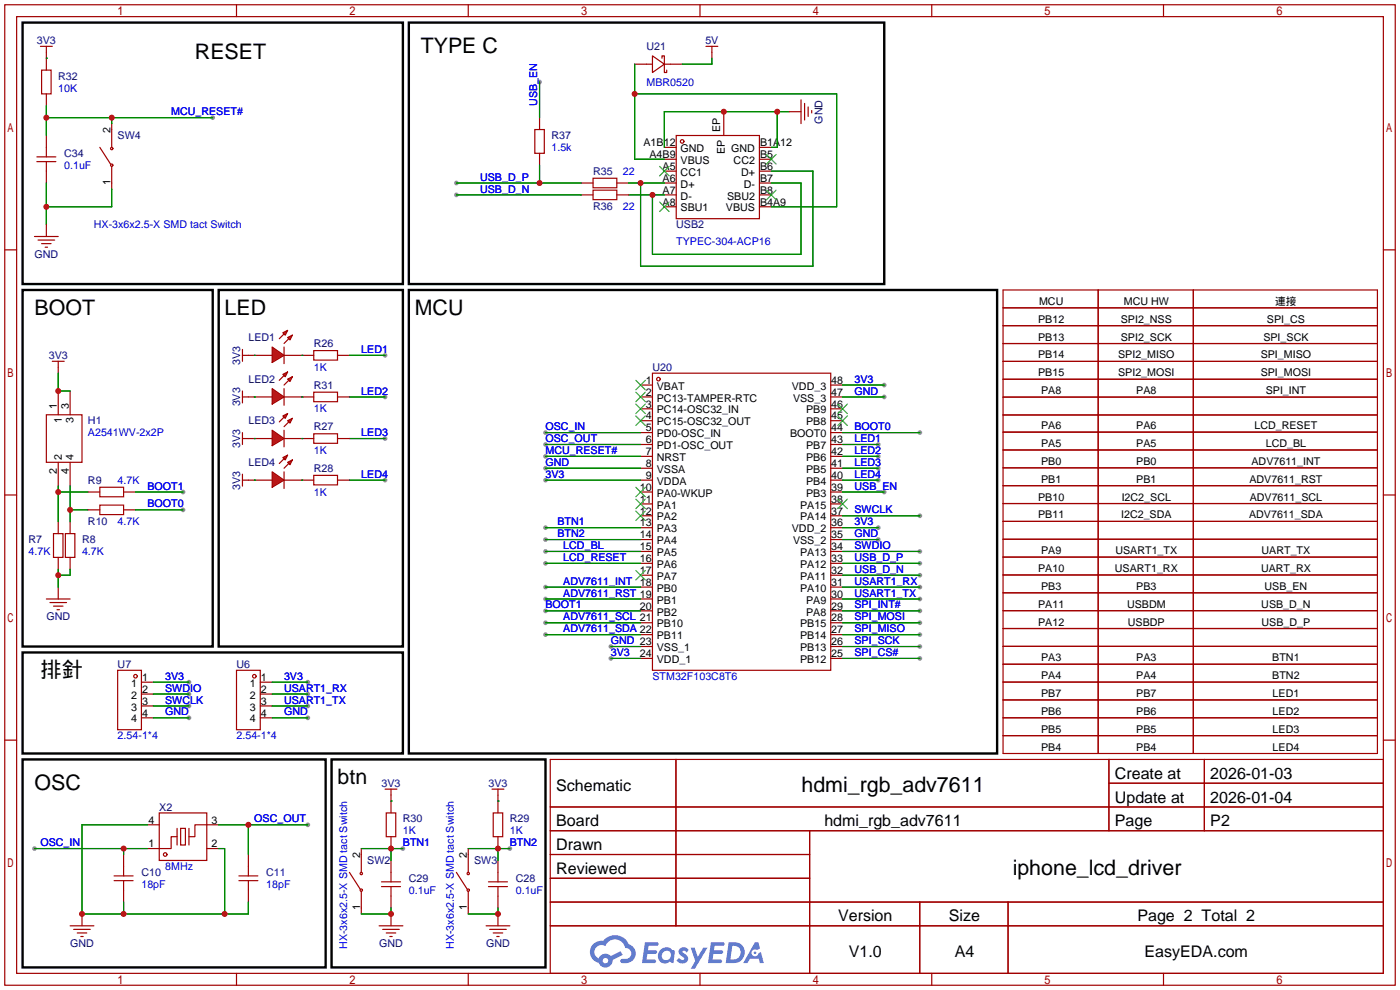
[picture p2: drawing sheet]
<svg xmlns="http://www.w3.org/2000/svg" width="299mm" height="212mm" viewBox="0 0 299 212" stroke-linecap="round" stroke-linejoin="round" font-family="sans-serif">
<g fill="#999">
<circle cx="39.1" cy="109" r=".51"/>
<circle cx="196.6" cy="92.5" r=".51"/>
<circle cx="39.1" cy="105.2" r=".51"/>
<circle cx="116.6" cy="130.6" r=".51"/>
<circle cx="116.6" cy="92.5" r=".51"/>
<circle cx="116.6" cy="95" r=".51"/>
<circle cx="116.6" cy="100.1" r=".51"/>
<circle cx="116.6" cy="102.6" r=".51"/>
<circle cx="130.6" cy="138.2" r=".51"/>
<circle cx="130.6" cy="140.7" r=".51"/>
<circle cx="189" cy="84.8" r=".51"/>
<circle cx="189" cy="82.3" r=".51"/>
<circle cx="187.7" cy="115.3" r=".51"/>
<circle cx="187.7" cy="112.8" r=".51"/>
<circle cx="7.4" cy="181.4" r=".51"/>
<circle cx="65.8" cy="176.3" r=".51"/>
<circle cx="196.6" cy="117.9" r=".51"/>
<circle cx="196.6" cy="110.2" r=".51"/>
<circle cx="196.6" cy="128" r=".51"/>
<circle cx="196.6" cy="125.5" r=".51"/>
<circle cx="65.8" cy="145.8" r=".51"/>
<circle cx="65.8" cy="148.3" r=".51"/>
<circle cx="65.8" cy="150.9" r=".51"/>
<circle cx="65.8" cy="153.4" r=".51"/>
<circle cx="196.6" cy="140.7" r=".51"/>
<circle cx="196.6" cy="138.2" r=".51"/>
<circle cx="196.6" cy="135.6" r=".51"/>
<circle cx="196.6" cy="133.1" r=".51"/>
<circle cx="196.6" cy="130.6" r=".51"/>
<circle cx="116.6" cy="97.5" r=".51"/>
<circle cx="40.4" cy="145.8" r=".51"/>
<circle cx="40.4" cy="153.4" r=".51"/>
<circle cx="40.4" cy="148.3" r=".51"/>
<circle cx="40.4" cy="150.9" r=".51"/>
<circle cx="115.3" cy="17.5" r=".51"/>
<circle cx="97.5" cy="39.1" r=".51"/>
<circle cx="97.5" cy="41.7" r=".51"/>
<circle cx="196.6" cy="122.9" r=".51"/>
<circle cx="196.6" cy="120.4" r=".51"/>
<circle cx="82.3" cy="102.6" r=".51"/>
<circle cx="82.3" cy="75.9" r=".51"/>
<circle cx="82.3" cy="93.7" r=".51"/>
<circle cx="109" cy="181.4" r=".51"/>
<circle cx="86.1" cy="181.4" r=".51"/>
<circle cx="82.3" cy="84.8" r=".51"/>
<circle cx="187.7" cy="102.6" r=".51"/>
<circle cx="187.7" cy="100.1" r=".51"/>
<circle cx="187.7" cy="97.5" r=".51"/>
<circle cx="187.7" cy="95" r=".51"/>
<circle cx="189" cy="105.2" r=".51"/>
<circle cx="45.5" cy="25.1" r=".51"/>
<circle cx="116.6" cy="133.1" r=".51"/>
<circle cx="116.6" cy="135.6" r=".51"/>
<circle cx="116.6" cy="128" r=".51"/>
<circle cx="116.6" cy="125.5" r=".51"/>
<circle cx="116.6" cy="120.4" r=".51"/>
<circle cx="116.6" cy="117.9" r=".51"/>
<circle cx="116.6" cy="112.8" r=".51"/>
<circle cx="116.6" cy="115.3" r=".51"/>
</g>
<g fill="none" stroke="#a10000" stroke-width=".25">
<path d="M1 1h297.2v209.6h-297.2zM3.6 3.6h292.1v204.4h-292.1zM50.5 1v2.6M100.1 1v2.6M149.6 1v2.6M199.1 1v2.6M248.7 1v2.6M1 53.4h2.6M295.7 53.4h2.5M1 105.8h2.6M295.7 105.8h2.5M1 158.2h2.6"/>
<path d="M295.7 158.2h2.5M117.6 162.3h178.1v45.7h-178.1zM117.6 172.5h178.1M117.6 177.5h178.1M144.5 162.3v35.6M173 177.5v30.5M237 162.3v15.2M237 167.4h58.7M257.4 162.3v15.2M117.6 182.6h55.4M117.6 192.8h178.1M117.6 187.7h55.4"/>
<path d="M117.6 197.9h178.1M196.6 192.8v15.2M215.4 192.8v15.2M50.5 208v2.6M100.1 208v2.6M149.6 208v2.6M199.1 208v2.6M248.7 208v2.6"/>
</g>
<g fill="#5487ff">
<path d="M145.3 202.7a1.3 1.3 0 0 1 1.9 .3l-.4 .6a.54 .54 0 0 0-.9-.2l.1 .2a1.34 1.34 0 0 1 .9 1.8 1.47 1.47 0 0 1-2.3-.1l.5-.6 .8 .5a.31 .31 0 0 0 .4-.3 .31 .31 0 0 0-.3-.4 1.12 1.12 0 0 1-.7-1.8z"/>
<path d="M147.6 202.5h.9l.6 2 1.2-2h.9l-2.7 4.6h-.9l1-1.7z"/>
<path d="M137.8 201.4h1.7a1.31 1.31 0 0 1 1.2 .2 .4 .4 0 0 1-.3 .5l-1.8 .1-.1 .9h1.6a.4 .4 0 0 1 .4 .4 .4 .4 0 0 1-.5 .4h-1.6l-.2 1.2h1.4a.46 .46 0 0 1 .5 0 .46 .46 0 0 1 .1 .5l-.4 .2h-2.6z"/>
<path d="M151.9 201.4h1.7a1.32 1.32 0 0 1 1.2 .2 .39 .39 0 0 1-.3 .5l-1.8 .1-.1 .9h1.6a.4 .4 0 0 1 .4 .4 .4 .4 0 0 1-.4 .4h-1.7l-.2 1.2h1.4a.46 .46 0 0 1 .5 0 .46 .46 0 0 1 .1 .5l-.4 .2h-2.6z"/>
<path d="M161.3 201.4h.8l.3 1.3-.6 .4a.75 .75 0 0 0-1.1 .3 .75 .75 0 0 0 .5 1 .75 .75 0 0 0 .9-.7l.5-.2 .6 2.3h-.8l-.3-.9h-1.8l-.5 .9h-1z"/>
<path d="M155.7 201.4l-.6 4.4h1.5a2.27 2.27 0 0 0 2.6-2.2 2.27 2.27 0 0 0-2.7-2.2zM156.5 202.1a1.5 1.5 0 0 1 1.8 1.6 1.5 1.5 0 0 1-1.9 1.4h-.3z"/>
<path d="M141.2 203a1.6 1.6 0 0 0-.3 2.3 1.6 1.6 0 0 0 2.3 .2l.7 .3 .3-2.4-.1-.3-.5-.1a1.58 1.58 0 0 0-2.4 0zM141.8 203.5a.98 .98 0 0 1 1.6 .4 .98 .98 0 0 1-1.1 1.3 .94 .94 0 0 1-.9-.7 .94 .94 0 0 1 .4-1z"/>
<path d="M126.8 201.8a2.37 2.37 0 0 0 1.1 4 1.54 1.54 0 0 0 1.8 1 1.54 1.54 0 0 0 1.2-1.6l2.2-1.1-.5-.8-2 1a1.57 1.57 0 0 0-2.7 .5 1.5 1.5 0 0 1-.7-2.1 1.5 1.5 0 0 1 2.2-.5 2.23 2.23 0 0 1 2.3-1.4 2.23 2.23 0 0 1 2 1.8 1.16 1.16 0 0 1 1.2 1.1 1.16 1.16 0 0 1-1.1 1.2h-.7a.47 .47 0 0 0-.5 .4 .47 .47 0 0 0 .4 .5 2.17 2.17 0 0 0 2.5-.9 2.17 2.17 0 0 0-.3-2.7l-.8-.4a3.2 3.2 0 0 0-5.5-.7l-1.1 .1zM128.8 205.3a.6 .6 0 0 1 1.2 0 .6 .6 0 0 1-1.2 0z"/>
<circle cx="161.4" cy="203.6" r=".28"/>
</g>
<g fill="none" stroke="#a10000" stroke-width=".25">
<path d="M8.6 9.9h2.6M8.9 15h2v5.1h-2zM9.9 9.9v5.1M150.9 9.9h2.5M152.1 9.9v2.5M7.9 34.5h4M7.9 33.5h4M9.9 20.1v2.5M9.9 29v4.5M9.9 34.5v4.6M21.3 31.5l2.3 3.6M23.9 26.4v5.1"/>
<path d="M23.9 35.6v4.8M114.3 27.7h2v5.1h-2zM115.3 25.1v2.6M115.3 32.8v2.5M124.2 39.1h2.5M126.7 38.1h5.1v2h-5.1zM131.8 39.1h2.6M142 31.5h2.5M142 34h2.5M142 36.6h2.5M142 39.1h2.5M144.5 29h17.8v17.7h-17.8z"/>
<path d="M154.7 23.9v5.1M162.3 31.5h2.5M162.3 34h2.5M162.3 36.6h2.5M162.3 39.1h2.5M168.7 23.9h2.5M171.2 21.3v5.1M172 22.1v3.6M172.7 22.9v2M173.5 23.6v.5M7.4 50.5h5M8.1 51.3h3.6"/>
<path d="M8.9 52.1h2M9.7 52.8h.5M9.9 48v2.5M124.2 41.7h2.5M126.7 40.6h5.1v2.1h-5.1zM131.8 41.7h2.6M142 41.7h2.5M142 44.2h2.5M162.3 41.7h2.5M162.3 44.2h2.5M11.2 77.2h2.5M12.4 77.2v2.6"/>
<path d="M51.8 75.9h6.4M51.8 74.7v2.5M60.7 75.9h3.8M60.7 74.2v3.5M139.4 79.8h38.1v63.5h-38.1zM9.9 88.6h7.6v10.2h-7.6zM12.4 83.6v5M12.4 98.8v5.1M15 83.6v5M15 98.8v5.1M136.9 82.3h2.5M136.9 84.8h2.5"/>
<path d="M136.9 87.4h2.5M136.9 89.9h2.5M136.9 92.5h2.5M136.9 95h2.5M136.9 97.5h2.5M177.5 82.3h2.6M177.5 84.8h2.6M177.5 87.4h2.6M177.5 89.9h2.6M177.5 92.5h2.6M177.5 95h2.6M177.5 97.5h2.6"/>
<path d="M11.4 114h2.1v5.1h-2.1zM12.4 111.5v2.5M12.4 119.1v2.6M14 114h2v5.1h-2zM15 111.5v2.5M15 119.1v2.6M18.8 105.2h2.5M18.8 109h2.5M21.3 104.1h5.1v2.1h-5.1zM21.3 107.9h5.1v2.1h-5.1zM26.4 105.2h2.6M26.4 109h2.6"/>
<path d="M136.9 100.1h2.5M136.9 102.6h2.5M136.9 105.2h2.5M136.9 107.7h2.5M136.9 110.2h2.5M136.9 112.8h2.5M136.9 115.3h2.5M136.9 117.9h2.5M177.5 100.1h2.6M177.5 102.6h2.6M177.5 105.2h2.6M177.5 107.7h2.6"/>
<path d="M177.5 110.2h2.6M177.5 112.8h2.6M177.5 115.3h2.6M177.5 117.9h2.6M9.9 128h5.1M10.7 128.8h3.5M11.4 129.5h2.1M12.2 130.3h.5M12.4 125.5v2.5M136.9 120.4h2.5M136.9 122.9h2.5M136.9 125.5h2.5"/>
<path d="M136.9 128h2.5M136.9 130.6h2.5M136.9 133.1h2.5M136.9 135.6h2.5M136.9 138.2h2.5M177.5 120.4h2.6M177.5 122.9h2.6M177.5 125.5h2.6M177.5 128h2.6M177.5 130.6h2.6M177.5 133.1h2.6M177.5 135.6h2.6"/>
<path d="M177.5 138.2h2.6M25.1 143.3h5.1v12.7h-5.1zM30.2 145.8h2.6M30.2 148.3h2.6M30.2 150.9h2.6M30.2 153.4h2.6M50.5 143.3h5.1v12.7h-5.1zM55.6 145.8h2.6M55.6 148.3h2.6M55.6 150.9h2.6M55.6 153.4h2.6M136.9 140.7h2.5"/>
<path d="M177.5 140.7h2.6M31.5 176.3h2.5M34 173.7h10.2v10.2h-10.2zM37.8 178.8h-1.2v2.6h-5.1M37.8 177v3.6M38.6 177h1v3.6h-1zM40.4 177v3.6M46.7 176.3h-5v2.5h-1.3M15 197.9h5.1M15.7 198.6h3.6M16.5 199.4h2M17.5 195.3v2.6"/>
<path d="M24.4 188.2h4M24.4 187.2h4M26.4 182.6v4.6M26.4 188.2v4.6M44.2 181.4h2.5M51.1 188.2h4M51.1 187.2h4M53.1 182.6v4.6M53.1 188.2v4.6M17.3 200.2h.5"/>
<circle cx="23.9" cy="31.8" r=".25"/>
<circle cx="23.9" cy="35.3" r=".25"/>
<circle cx="145.8" cy="30.2" r=".38"/>
<circle cx="140.7" cy="81" r=".38"/>
<circle cx="29" cy="144.5" r=".38"/>
<circle cx="54.4" cy="144.5" r=".38"/>
<circle cx="35.3" cy="182.6" r=".38"/>
</g>
<g fill="none" stroke="#3c3" stroke-width=".25">
<path d="M141 35.6l2 2M143 35.6l-2 2M163.8 33l2.1 2.1M165.9 33l-2.1 2.1M141 43.2l2 2M143 43.2l-2 2M163.8 40.6l2.1 2.1M165.9 40.6l-2.1 2.1M135.9 81.3l2 2M135.9 83.8l2 2.1M135.9 86.4l2 2M135.9 88.9l2 2"/>
<path d="M137.9 81.3l-2 2M137.9 83.8l-2 2.1M137.9 86.4l-2 2M137.9 88.9l-2 2M179.1 88.9l2 2M179.1 86.4l2 2M181.1 88.9l-2 2M181.1 86.4l-2 2M135.9 104.1l2 2.1M135.9 106.7l2 2M135.9 109.2l2 2.1M137.9 104.1l-2 2.1"/>
<path d="M137.9 106.7l-2 2M137.9 109.2l-2 2.1M179.1 106.7l2 2M181.1 106.7l-2 2M135.9 121.9l2 2.1M137.9 121.9l-2 2.1"/>
</g>
<g fill="none" stroke="#008700" stroke-width=".25">
<path d="M9.9 12.4h.1M115.3 17.5v7.6M9.9 39.1v8.9M97.5 39.1h26.7M115.3 35.3v3.8M134.4 39.1h7.6M164.8 39.1h6.4v15.3h-31.8v-12.7M164.8 36.6h8.9v20.3h-36.8v-17.8M166.1 23.9v7.6h-1.3M168.7 23.9h-26.7v7.6M23.9 40.4v3.8h-14M97.5 41.7h26.7"/>
<path d="M134.4 41.7h7.6M12.4 79.8v3.8h2.6M116.6 92.5h20.3M116.6 95h20.3M116.6 97.5h20.3M180.1 92.5h16.5M180.1 84.8h8.9M180.1 82.3h8.9M12.4 103.9v7.6M12.4 105.2h6.4M15 103.9v7.6M15 109h3.8"/>
<path d="M29 105.2h10.1M29 109h10.1M116.6 100.1h20.3M116.6 102.6h20.3M180.1 115.3h7.6M180.1 112.8h7.6M180.1 117.9h16.5M180.1 110.2h16.5M12.4 121.7v3.8M15 121.7v1.2h-2.6M116.6 130.6h20.3M130.6 138.2h6.3"/>
<path d="M180.1 122.9h16.5M180.1 130.6h16.5M180.1 138.2h16.5M180.1 128h16.5M180.1 125.5h16.5M180.1 135.6h16.5M180.1 133.1h16.5M180.1 120.4h16.5M32.8 145.8h7.6M32.8 148.3h7.6M32.8 150.9h7.6M32.8 153.4h7.6"/>
<path d="M58.2 145.8h7.6M58.2 148.3h7.6M58.2 150.9h7.6M58.2 153.4h7.6M130.6 140.7h6.3M180.1 140.7h16.5M31.5 176.3h-14v19h35.6v-2.5M46.7 176.3h19.1M53.1 176.3v6.3M7.4 181.4h24.1M26.4 181.4v1.2M26.4 192.8v2.5"/>
<path d="M46.7 181.4h1.3v13.9"/>
</g>
<path d="M4.8 4.8h81.3v55.9h-81.3zM87.4 4.8h101.6v55.9h-101.6zM4.8 62h40.7v76.2h-40.7zM87.4 62h125.7v99h-125.7zM4.8 139.4h81.3v21.6h-81.3zM4.8 162.3h64.8v44.5h-64.8z" fill="none" stroke="#000" stroke-width=".51"/>
<g fill="#f00" stroke="#a10000" stroke-width=".25">
<path d="M58.2 74.2l2.5 1.7-2.5 1.6z"/>
<path d="M60.5 71.1l1-.5-.5 1z"/>
<path d="M61.5 72.1l1-.5-.5 1z"/>
</g>
<g fill="none" stroke="#a10000" stroke-width=".25">
<path d="M60.7 71.4l-1 1M61.7 72.4l-1 1M64.5 75.9h2.6M67.1 74.9h5v2.1h-5zM72.1 75.9h2.6M51.8 93.7h2.6M51.8 83.6v2.5M51.8 92.5v2.5M51.8 84.8h6.4M60.7 84.8h6.4M60.7 83.1v3.5M64.5 93.7h2.6"/>
<path d="M67.1 92.7h5v2h-5zM67.1 83.8h5v2.1h-5zM72.1 93.7h2.6M72.1 84.8h2.6M51.8 101.3v2.6M51.8 102.6h2.6M64.5 102.6h2.6M67.1 101.6h5v2h-5zM72.1 102.6h2.6M82.3 168.7h2.5M82.5 173.7h2.1v5.1h-2.1zM83.6 168.7v5"/>
<path d="M83.6 178.8v2.6M105.2 168.7h2.5M105.4 173.7h2v5.1h-2zM106.4 168.7v5M106.4 178.8v2.6M74.7 186.4l2.3 3.6M77.2 181.4v5M77.2 190.5v4.8M81 197.9h5.1M81.5 189.5h4.1M81.5 188.5h4.1M81.8 198.6h3.5"/>
<path d="M82.5 199.4h2.1M83.6 183.9v4.6M83.6 189.5v4.6M83.6 195.3v2.6M97.5 186.4l2.3 3.6M100.1 181.4v5M100.1 190.5v4.8M103.9 197.9h5.1M104.4 189.5h4.1M104.4 188.5h4.1M104.6 198.6h3.6M105.4 199.4h2"/>
<path d="M106.4 183.9v4.6M106.4 189.5v4.6M106.4 195.3v2.6M83.3 200.2h.5M106.2 200.2h.5"/>
<circle cx="77.2" cy="190.2" r=".25"/>
<circle cx="77.2" cy="186.7" r=".25"/>
<circle cx="100.1" cy="190.2" r=".25"/>
<circle cx="100.1" cy="186.7" r=".25"/>
</g>
<path d="M74.7 75.9h7.6M74.7 93.7h7.6M74.7 84.8h7.6M74.7 102.6h7.6M83.6 171.2h.1M106.4 171.2h.1M77.2 181.4h8.9M83.6 194.1v1.2h-6.4M83.6 181.4v2.5M100.1 181.4h8.9M106.4 181.4v2.5M106.4 194.1v1.2h-6.3" fill="none" stroke="#008700" stroke-width=".25"/>
<path d="M46.7 62h39.4v76.2h-39.4zM70.9 162.3h45.7v44.5h-45.7z" fill="none" stroke="#000" stroke-width=".51"/>
<g fill="#f00" stroke="#a10000" stroke-width=".25">
<path d="M58.2 83.1l2.5 1.7-2.5 1.6z"/>
<path d="M60.5 80l1-.5-.5 1z"/>
<path d="M61.5 81l1-.5-.5 1z"/>
</g>
<path d="M54.4 93.7h3.8M60.7 80.3l-1 1M60.7 93.7h3.8M60.7 91.9v3.6M61.7 81.3l-1 1" fill="none" stroke="#a10000" stroke-width=".25"/>
<g fill="#f00" stroke="#a10000" stroke-width=".25">
<path d="M58.2 91.9l2.5 1.8-2.5 1.5z"/>
<path d="M60.5 88.9l1-.5-.5 1z"/>
<path d="M61.5 89.9l1-.5-.5 1z"/>
</g>
<path d="M60.7 89.2l-1 1M61.7 90.2l-1 1M54.4 102.6h3.8M60.7 102.6h3.8M60.7 100.8v3.6" fill="none" stroke="#a10000" stroke-width=".25"/>
<g fill="#f00" stroke="#a10000" stroke-width=".25">
<path d="M58.2 100.8l2.5 1.8-2.5 1.5z"/>
<path d="M60.5 97.8l1-.5-.5 1z"/>
<path d="M61.5 98.8l1-.5-.5 1z"/>
</g>
<g fill="none" stroke="#a10000" stroke-width=".25">
<path d="M135.6 13.7h3.8M139.4 11.9l2.6 1.8-2.6 1.8zM141.5 12.4v-.5h.5v3.6h.5v-.5M142 13.7h3.8M214.4 62h80v99h-80zM214.4 65.8h80M214.4 69.6h80M214.4 73.4h80M214.4 77.2h80M234.7 62v99M255 62v99M60.7 98l-1 1.1"/>
<path d="M61.7 99.1l-1 1M214.4 81.1h80M214.4 84.9h80M214.4 88.7h80M214.4 92.4h80M214.4 96.2h80M214.4 100h80M214.4 103.8h80M214.4 107.6h80M214.4 111.4h80M214.4 115.2h80M214.4 119.1h80"/>
<path d="M214.4 122.9h80M214.4 126.7h80M214.4 130.5h80M214.4 134.3h80M214.4 138.1h80M214.4 142h80M214.4 145.8h80M214.4 149.6h80M214.4 153.4h80M214.4 157.2h80"/>
</g>
<g fill="none" stroke="#008700" stroke-width=".25">
<path d="M135.6 13.7v20.3h6.4M152.1 12.4v1.3h-6.3M9.9 22.6v6.4M9.9 25.1h35.6M23.9 25.1v1.3M135.6 20.1h43.2v24.1h-14M54.4 75.9h.1M64.5 75.9h.1M54.4 84.8h.1M54.4 93.7h.1M64.5 84.8h.1M64.5 93.7h.1"/>
<path d="M180.1 97.5h7.6M180.1 95h7.6M54.4 102.6h.1M64.5 102.6h.1M116.6 117.9h20.3M116.6 112.8h20.3M116.6 115.3h20.3M180.1 102.6h7.6M180.1 100.1h7.6M180.1 105.2h8.9M116.6 133.1h20.3M116.6 135.6h20.3"/>
<path d="M116.6 128h20.3M116.6 125.5h20.3M116.6 120.4h20.3"/>
</g>
<g fill="#c00">
<circle cx="9.9" cy="44.2" r=".63"/>
<circle cx="12.4" cy="105.2" r=".63"/>
<circle cx="15" cy="109" r=".63"/>
<circle cx="12.4" cy="83.6" r=".63"/>
<circle cx="12.4" cy="122.9" r=".63"/>
<circle cx="26.4" cy="181.4" r=".63"/>
<circle cx="53.1" cy="176.3" r=".63"/>
<circle cx="17.5" cy="195.3" r=".63"/>
<circle cx="26.4" cy="195.3" r=".63"/>
<circle cx="48" cy="195.3" r=".63"/>
<circle cx="136.9" cy="39.1" r=".63"/>
<circle cx="139.4" cy="41.7" r=".63"/>
<circle cx="154.7" cy="23.9" r=".63"/>
<circle cx="166.1" cy="23.9" r=".63"/>
<circle cx="115.3" cy="39.1" r=".63"/>
<circle cx="106.4" cy="181.4" r=".63"/>
<circle cx="106.4" cy="195.3" r=".63"/>
<circle cx="83.6" cy="181.4" r=".63"/>
<circle cx="83.6" cy="195.3" r=".63"/>
<circle cx="135.6" cy="20.1" r=".63"/>
<circle cx="9.9" cy="25.1" r=".63"/>
<circle cx="23.9" cy="25.1" r=".63"/>
</g>
<g font-size="4.6">
<text x="89.9" y="11.4">TYPE C</text>
<text x="41.7" y="12.7">RESET</text>
<text x="7.4" y="67.3">BOOT</text>
<text x="48" y="67.3">LED</text>
<text x="88.6" y="67.3">MCU</text>
<text x="8.6" y="144.8">排針</text>
<text x="72.1" y="167.6">btn</text>
<text x="7.4" y="168.9">OSC</text>
<text x="171.3" y="169.3">hdmi_rgb_adv7611</text>
<text x="216.4" y="187.1">iphone_lcd_driver</text>
</g>
<g font-size="3.4">
<text x="238.3" y="166.4">Create at</text>
<text x="258.7" y="166.4">2026-01-03</text>
<text x="118.9" y="169">Schematic</text>
<text x="238.3" y="171.5">Update at</text>
<text x="258.7" y="171.5">2026-01-04</text>
<text x="118.9" y="176.6">Board</text>
<text x="176.2" y="176.6">hdmi_rgb_adv7611</text>
<text x="238.3" y="176.6">Page</text>
<text x="258.7" y="176.6">P2</text>
<text x="118.9" y="181.7">Drawn</text>
<text x="118.9" y="186.8">Reviewed</text>
<text x="179.1" y="196.9">Version</text>
<text x="202.8" y="196.9">Size</text>
<text x="243.1" y="196.9">Page 2 Total 2</text>
<text x="181.4" y="204.5">V1.0</text>
<text x="204" y="204.5">A4</text>
<text x="244.6" y="204.5">EasyEDA.com</text>
</g>
<g font-size="2.3" fill="#000080">
<text x="7.9" y="9.4">3V3</text>
<text x="138.2" y="10.7">U21</text>
<text x="150.7" y="9.4">5V</text>
<text x="12.4" y="17">R32</text>
<text x="25.1" y="29.7">SW4</text>
<text x="117.9" y="29.7">R37</text>
<text x="175.8" y="26.4" transform="rotate(-90 175.8 26.4)">GND</text>
<text x="13.7" y="33.5">C34</text>
<text x="126.7" y="37.3">R35</text>
<text x="126.7" y="45">R36</text>
<text x="144.5" y="48.8">USB2</text>
<text x="7.4" y="55.1">GND</text>
<text x="10.4" y="76.7">3V3</text>
<text x="51.3" y="78" transform="rotate(-90 51.3 78)">3V3</text>
<text x="53.1" y="72.9">LED1</text>
<text x="67.1" y="74.2">R26</text>
<text x="53.1" y="81.8">LED2</text>
<text x="67.1" y="83.1">R31</text>
<text x="139.4" y="79.2">U20</text>
<text x="51.3" y="86.9" transform="rotate(-90 51.3 86.9)">3V3</text>
<text x="18.8" y="90.7">H1</text>
<text x="51.3" y="95.8" transform="rotate(-90 51.3 95.8)">3V3</text>
<text x="53.1" y="90.7">LED3</text>
<text x="67.1" y="91.9">R27</text>
<text x="53.1" y="99.6">LED4</text>
<text x="67.1" y="100.8">R28</text>
<text x="18.8" y="103.4">R9</text>
<text x="51.3" y="104.6" transform="rotate(-90 51.3 104.6)">3V3</text>
<text x="18.8" y="112.3">R10</text>
<text x="6.1" y="116.1">R7</text>
<text x="17.5" y="116.1">R8</text>
<text x="9.9" y="132.6">GND</text>
<text x="25.1" y="142.7">U7</text>
<text x="50.5" y="142.7">U6</text>
<text x="34" y="173.2">X2</text>
<text x="81.5" y="168.1">3V3</text>
<text x="104.4" y="168.1">3V3</text>
<text x="86.1" y="175.8">R30</text>
<text x="109" y="175.8">R29</text>
<text x="78.5" y="184.7">SW2</text>
<text x="101.3" y="184.7">SW3</text>
<text x="30.2" y="187.2">C10</text>
<text x="56.9" y="187.2">C11</text>
<text x="87.4" y="188.5">C29</text>
<text x="110.2" y="188.5">C28</text>
<text x="15" y="202.4">GND</text>
<text x="81" y="202.4">GND</text>
<text x="103.9" y="202.4">GND</text>
</g>
<g font-size="2.3" fill="#00f">
<text x="12.4" y="19.6">10K</text>
<text x="114.8" y="22.6" transform="rotate(-90 114.8 22.6)">USB_EN</text>
<text x="138.2" y="18.3">MBR0520</text>
<text x="36.6" y="24.6">MCU_RESET#</text>
<text x="117.9" y="32.3">1.5k</text>
<text x="13.7" y="36.1">0.1uF</text>
<text x="102.6" y="38.6">USB_D_P</text>
<text x="102.6" y="41.1">USB_D_N</text>
<text x="133.1" y="37.3">22</text>
<text x="133.1" y="45">22</text>
<text x="20.1" y="48.8">HX-3x6x2.5-X SMD tact Switch</text>
<text x="144.5" y="52.3">TYPEC-304-ACP16</text>
<text x="77.2" y="75.4">LED1</text>
<text x="67.1" y="79.2">1K</text>
<text x="182.6" y="81.8">3V3</text>
<text x="67.1" y="88.1">1K</text>
<text x="77.2" y="84.3">LED2</text>
<text x="182.6" y="84.3">GND</text>
<text x="18.8" y="93.2">A2541WV-2x2P</text>
<text x="77.2" y="93.2">LED3</text>
<text x="116.6" y="91.9">OSC_IN</text>
<text x="116.6" y="94.5">OSC_OUT</text>
<text x="182.6" y="91.9">BOOT0</text>
<text x="182.6" y="94.5">LED1</text>
<text x="67.1" y="97">1K</text>
<text x="116.6" y="99.6">GND</text>
<text x="116.6" y="97">MCU_RESET#</text>
<text x="182.6" y="99.6">LED3</text>
<text x="182.6" y="97">LED2</text>
<text x="25.1" y="103.4">4.7K</text>
<text x="31.5" y="104.6">BOOT1</text>
<text x="67.1" y="105.9">1K</text>
<text x="77.2" y="102.1">LED4</text>
<text x="116.6" y="102.1">3V3</text>
<text x="182.6" y="102.1">LED4</text>
<text x="182.6" y="104.6">USB_EN</text>
<text x="25.1" y="112.3">4.7K</text>
<text x="31.5" y="108.5">BOOT0</text>
<text x="119.1" y="112.3">BTN1</text>
<text x="182.6" y="112.3">3V3</text>
<text x="182.6" y="109.7">SWCLK</text>
<text x="6.1" y="118.6">4.7K</text>
<text x="17.5" y="118.6">4.7K</text>
<text x="119.1" y="114.8">BTN2</text>
<text x="120.4" y="119.9">LCD_RESET</text>
<text x="120.4" y="117.3">LCD_BL</text>
<text x="182.6" y="114.8">GND</text>
<text x="182.6" y="117.3">SWDIO</text>
<text x="182.6" y="119.9">USB_D_P</text>
<text x="120.4" y="125">ADV7611_INT</text>
<text x="182.6" y="125">USART1_RX</text>
<text x="182.6" y="122.4">USB_D_N</text>
<text x="116.6" y="130">BOOT1</text>
<text x="120.4" y="127.5">ADV7611_RST 19</text>
<text x="182.6" y="127.5">USART1_TX</text>
<text x="182.6" y="130">SPI_INT#</text>
<text x="120.4" y="132.6">ADV7611_SCL 21</text>
<text x="120.4" y="135.1">ADV7611_SDA 22</text>
<text x="130.6" y="137.7">GND 23</text>
<text x="182.6" y="137.7">SPI_SCK</text>
<text x="182.6" y="135.1">SPI_MISO</text>
<text x="182.6" y="132.6">SPI_MOSI</text>
<text x="130.6" y="140.2">3V3</text>
<text x="182.6" y="140.2">SPI_CS#</text>
<text x="35.3" y="145.3">3V3</text>
<text x="35.3" y="147.8">SWDIO</text>
<text x="60.7" y="145.3">3V3</text>
<text x="60.7" y="147.8">USART1_RX</text>
<text x="139.4" y="145.3">STM32F103C8T6</text>
<text x="35.3" y="152.9">GND</text>
<text x="35.3" y="150.4">SWCLK</text>
<text x="60.7" y="150.4">USART1_TX</text>
<text x="60.7" y="152.9">GND</text>
<text x="25.1" y="158">2.54-1*4</text>
<text x="50.5" y="158">2.54-1*4</text>
<text x="54.4" y="175.8">OSC_OUT</text>
<text x="86.1" y="178.3">1K</text>
<text x="109" y="178.3">1K</text>
<text x="8.6" y="180.8">OSC_IN</text>
<text x="35.3" y="185.9">8MHz</text>
<text x="86.1" y="180.8">BTN1</text>
<text x="109" y="180.8">BTN2</text>
<text x="30.2" y="189.7">18pF</text>
<text x="56.9" y="189.7">18pF</text>
<text x="87.4" y="191">0.1uF</text>
<text x="110.2" y="191">0.1uF</text>
<text x="74.2" y="202.8" transform="rotate(-90 74.2 202.8)">HX-3x6x2.5-X SMD tact Switch</text>
<text x="97" y="202.8" transform="rotate(-90 97 202.8)">HX-3x6x2.5-X SMD tact Switch</text>
</g>
<g font-size="2.3">
<text x="23.6" y="28.4" transform="rotate(-90 23.6 28.4)">2</text>
<text x="153.9" y="28.2" transform="rotate(-90 153.9 28.2)">EP</text>
<text x="137.5" y="31.2">A1B12</text>
<text x="138.8" y="33.8">A4B9</text>
<text x="145.5" y="32.5">GND</text>
<text x="145.5" y="35">VBUS</text>
<text x="154.9" y="33" transform="rotate(-90 154.9 33)">EP</text>
<text x="156.3" y="32.5">GND</text>
<text x="156.8" y="35">CC2</text>
<text x="162.4" y="33.8">B5</text>
<text x="162.4" y="31.2">B1A12</text>
<text x="23.6" y="39.6" transform="rotate(-90 23.6 39.6)">1</text>
<text x="141.6" y="36.3">A5</text>
<text x="141.6" y="38.8">A6</text>
<text x="141.6" y="41.4">A7</text>
<text x="145.5" y="37.6">CC1</text>
<text x="145.5" y="40.1">D+</text>
<text x="158.4" y="37.6">D+</text>
<text x="159" y="40.1">D-</text>
<text x="162.4" y="41.4">B8</text>
<text x="162.4" y="38.8">B7</text>
<text x="162.4" y="36.3">B6</text>
<text x="141.6" y="43.9">A8</text>
<text x="145.5" y="42.7">D-</text>
<text x="145.5" y="45.2">SBU1</text>
<text x="155.1" y="45.2">VBUS</text>
<text x="155.4" y="42.7">SBU2</text>
<text x="162.4" y="43.9">B4A9</text>
<text x="222.1" y="65.2">MCU</text>
<text x="240.2" y="65.2">MCU HW</text>
<text x="272.6" y="65.2">連接</text>
<text x="221.9" y="69">PB12</text>
<text x="239.5" y="69">SPI2_NSS</text>
<text x="270.8" y="69">SPI_CS</text>
<text x="221.9" y="72.8">PB13</text>
<text x="221.9" y="76.6">PB14</text>
<text x="239" y="76.6">SPI2_MISO</text>
<text x="239.5" y="72.8">SPI2_SCK</text>
<text x="269.4" y="76.6">SPI_MISO</text>
<text x="270" y="72.8">SPI_SCK</text>
<text x="138" y="82">1</text>
<text x="140.4" y="83.3">VBAT</text>
<text x="169.2" y="83.3">VDD_3</text>
<text x="177.7" y="82">48</text>
<text x="221.9" y="80.4">PB15</text>
<text x="239" y="80.4">SPI2_MOSI</text>
<text x="269.4" y="80.4">SPI_MOSI</text>
<text x="12.2" y="87.4" transform="rotate(-90 12.2 87.4)">1</text>
<text x="14.7" y="87.4" transform="rotate(-90 14.7 87.4)">3</text>
<text x="138" y="84.6">2</text>
<text x="138" y="87.1">3</text>
<text x="138" y="89.6">4</text>
<text x="140.4" y="85.8">PC13-TAMPER-RTC</text>
<text x="140.4" y="88.4">PC14-OSC32_IN</text>
<text x="169.5" y="85.8">VSS_3</text>
<text x="172.3" y="88.4">PB9</text>
<text x="177.7" y="89.6">45</text>
<text x="177.7" y="87.1">46</text>
<text x="177.7" y="84.6">47</text>
<text x="222.5" y="84.2">PA8</text>
<text x="242.8" y="84.2">PA8</text>
<text x="270.5" y="84.2">SPI_INT</text>
<text x="13.2" y="90.4" transform="rotate(-90 13.2 90.4)">1</text>
<text x="15.7" y="90.4" transform="rotate(-90 15.7 90.4)">3</text>
<text x="138" y="92.2">5</text>
<text x="138" y="94.7">6</text>
<text x="140.4" y="90.9">PC15-OSC32_OUT</text>
<text x="140.4" y="93.5">PD0-OSC_IN</text>
<text x="140.4" y="96">PD1-OSC_OUT</text>
<text x="168.9" y="93.5">BOOT0</text>
<text x="172.3" y="96">PB7</text>
<text x="172.3" y="90.9">PB8</text>
<text x="177.7" y="94.7">43</text>
<text x="177.7" y="92.2">44</text>
<text x="222.5" y="91.8">PA6</text>
<text x="222.5" y="95.5">PA5</text>
<text x="242.8" y="91.8">PA6</text>
<text x="242.8" y="95.5">PA5</text>
<text x="268.1" y="91.8">LCD_RESET</text>
<text x="270.5" y="95.5">LCD_BL</text>
<text x="12.2" y="101.3" transform="rotate(-90 12.2 101.3)">2</text>
<text x="13.2" y="98.3" transform="rotate(-90 13.2 98.3)">2</text>
<text x="14.7" y="101.3" transform="rotate(-90 14.7 101.3)">4</text>
<text x="15.7" y="98.3" transform="rotate(-90 15.7 98.3)">4</text>
<text x="138" y="97.3">7</text>
<text x="138" y="99.8">8</text>
<text x="140.4" y="98.5">NRST</text>
<text x="140.4" y="101.1">VSSA</text>
<text x="172.3" y="101.1">PB5</text>
<text x="172.3" y="98.5">PB6</text>
<text x="177.7" y="99.8">41</text>
<text x="177.7" y="97.3">42</text>
<text x="222.5" y="99.3">PB0</text>
<text x="242.8" y="99.3">PB0</text>
<text x="267.5" y="99.3">ADV7611_INT</text>
<text x="136.8" y="104.9">10</text>
<text x="136.8" y="107.4">11</text>
<text x="138" y="102.3">9</text>
<text x="140.4" y="103.6">VDDA</text>
<text x="140.4" y="106.2">PA0-WKUP</text>
<text x="172.3" y="106.2">PB3</text>
<text x="172.3" y="103.6">PB4</text>
<text x="177.7" y="107.4">38</text>
<text x="177.7" y="104.9">39</text>
<text x="177.7" y="102.3">40</text>
<text x="221.9" y="107">PB10</text>
<text x="222.5" y="103.2">PB1</text>
<text x="239.7" y="107">I2C2_SCL</text>
<text x="242.8" y="103.2">PB1</text>
<text x="267" y="103.2">ADV7611_RST</text>
<text x="267.1" y="107">ADV7611_SCL</text>
<text x="136.8" y="110">12</text>
<text x="136.8" y="112.5">13</text>
<text x="140.4" y="108.7">PA1</text>
<text x="140.4" y="111.2">PA2</text>
<text x="140.4" y="113.8">PA3</text>
<text x="169.2" y="113.8">VDD_2</text>
<text x="171" y="111.2">PA14</text>
<text x="171" y="108.7">PA15</text>
<text x="177.7" y="112.5">36</text>
<text x="177.7" y="110">37</text>
<text x="221.9" y="110.8">PB11</text>
<text x="239.6" y="110.8">I2C2_SDA</text>
<text x="267" y="110.8">ADV7611_SDA</text>
<text x="136.8" y="115">14</text>
<text x="136.8" y="117.6">15</text>
<text x="140.4" y="116.3">PA4</text>
<text x="140.4" y="118.9">PA5</text>
<text x="169.5" y="116.3">VSS_2</text>
<text x="171" y="118.9">PA13</text>
<text x="177.7" y="117.6">34</text>
<text x="177.7" y="115">35</text>
<text x="222.5" y="118.4">PA9</text>
<text x="238.4" y="118.4">USART1_TX</text>
<text x="269.6" y="118.4">UART_TX</text>
<text x="136.8" y="120.1">16</text>
<text x="136.8" y="122.7">17</text>
<text x="136.8" y="125.2">18</text>
<text x="140.4" y="121.4">PA6</text>
<text x="140.4" y="123.9">PA7</text>
<text x="171" y="123.9">PA11</text>
<text x="171" y="121.4">PA12</text>
<text x="177.7" y="125.2">31</text>
<text x="177.7" y="122.7">32</text>
<text x="177.7" y="120.1">33</text>
<text x="221.9" y="122.2">PA10</text>
<text x="238.3" y="122.2">USART1_RX</text>
<text x="269.5" y="122.2">UART_RX</text>
<text x="136.8" y="130.3">20</text>
<text x="140.4" y="126.5">PB0</text>
<text x="140.4" y="129">PB1</text>
<text x="140.4" y="131.6">PB2</text>
<text x="171" y="126.5">PA10</text>
<text x="172.3" y="131.6">PA8</text>
<text x="172.3" y="129">PA9</text>
<text x="177.7" y="130.3">29</text>
<text x="177.7" y="127.7">30</text>
<text x="221.9" y="129.9">PA11</text>
<text x="222.5" y="126.1">PB3</text>
<text x="240.9" y="129.9">USBDM</text>
<text x="242.8" y="126.1">PB3</text>
<text x="269.6" y="129.9">USB_D_N</text>
<text x="270.3" y="126.1">USB_EN</text>
<text x="140.4" y="134.1">PB10</text>
<text x="140.4" y="136.6">PB11</text>
<text x="171" y="136.6">PB14</text>
<text x="171" y="134.1">PB15</text>
<text x="177.7" y="137.9">26</text>
<text x="177.7" y="135.4">27</text>
<text x="177.7" y="132.8">28</text>
<text x="221.9" y="133.7">PA12</text>
<text x="241.1" y="133.7">USBDP</text>
<text x="269.6" y="133.7">USB_D_P</text>
<text x="136.8" y="140.4">24</text>
<text x="140.4" y="139.2">VSS_1</text>
<text x="140.4" y="141.7">VDD_1</text>
<text x="171" y="141.7">PB12</text>
<text x="171" y="139.2">PB13</text>
<text x="177.7" y="140.4">25</text>
<text x="222.5" y="141.3">PA3</text>
<text x="242.8" y="141.3">PA3</text>
<text x="271.9" y="141.3">BTN1</text>
<text x="28" y="146.8">1</text>
<text x="28" y="149.3">2</text>
<text x="30.4" y="145.5">1</text>
<text x="30.4" y="148.1">2</text>
<text x="53.4" y="146.8">1</text>
<text x="53.4" y="149.3">2</text>
<text x="55.8" y="145.5">1</text>
<text x="55.8" y="148.1">2</text>
<text x="222.5" y="145.1">PA4</text>
<text x="222.5" y="148.9">PB7</text>
<text x="242.8" y="145.1">PA4</text>
<text x="242.8" y="148.9">PB7</text>
<text x="271.9" y="145.1">BTN2</text>
<text x="272" y="148.9">LED1</text>
<text x="28" y="151.9">3</text>
<text x="28" y="154.4">4</text>
<text x="30.4" y="150.6">3</text>
<text x="30.4" y="153.1">4</text>
<text x="53.4" y="151.9">3</text>
<text x="53.4" y="154.4">4</text>
<text x="55.8" y="150.6">3</text>
<text x="55.8" y="153.1">4</text>
<text x="222.5" y="152.8">PB6</text>
<text x="242.8" y="152.8">PB6</text>
<text x="272" y="152.8">LED2</text>
<text x="222.5" y="156.6">PB5</text>
<text x="222.5" y="160.4">PB4</text>
<text x="242.8" y="156.6">PB5</text>
<text x="242.8" y="160.4">PB4</text>
<text x="272" y="156.6">LED3</text>
<text x="272" y="160.4">LED4</text>
<text x="31.7" y="176">4</text>
<text x="45.2" y="176">3</text>
<text x="31.7" y="181.1">1</text>
<text x="45.2" y="181.1">2</text>
<text x="76.9" y="183.4" transform="rotate(-90 76.9 183.4)">2</text>
<text x="99.8" y="183.4" transform="rotate(-90 99.8 183.4)">2</text>
<text x="76.9" y="194.6" transform="rotate(-90 76.9 194.6)">1</text>
<text x="99.8" y="194.6" transform="rotate(-90 99.8 194.6)">1</text>
</g>
</svg>
